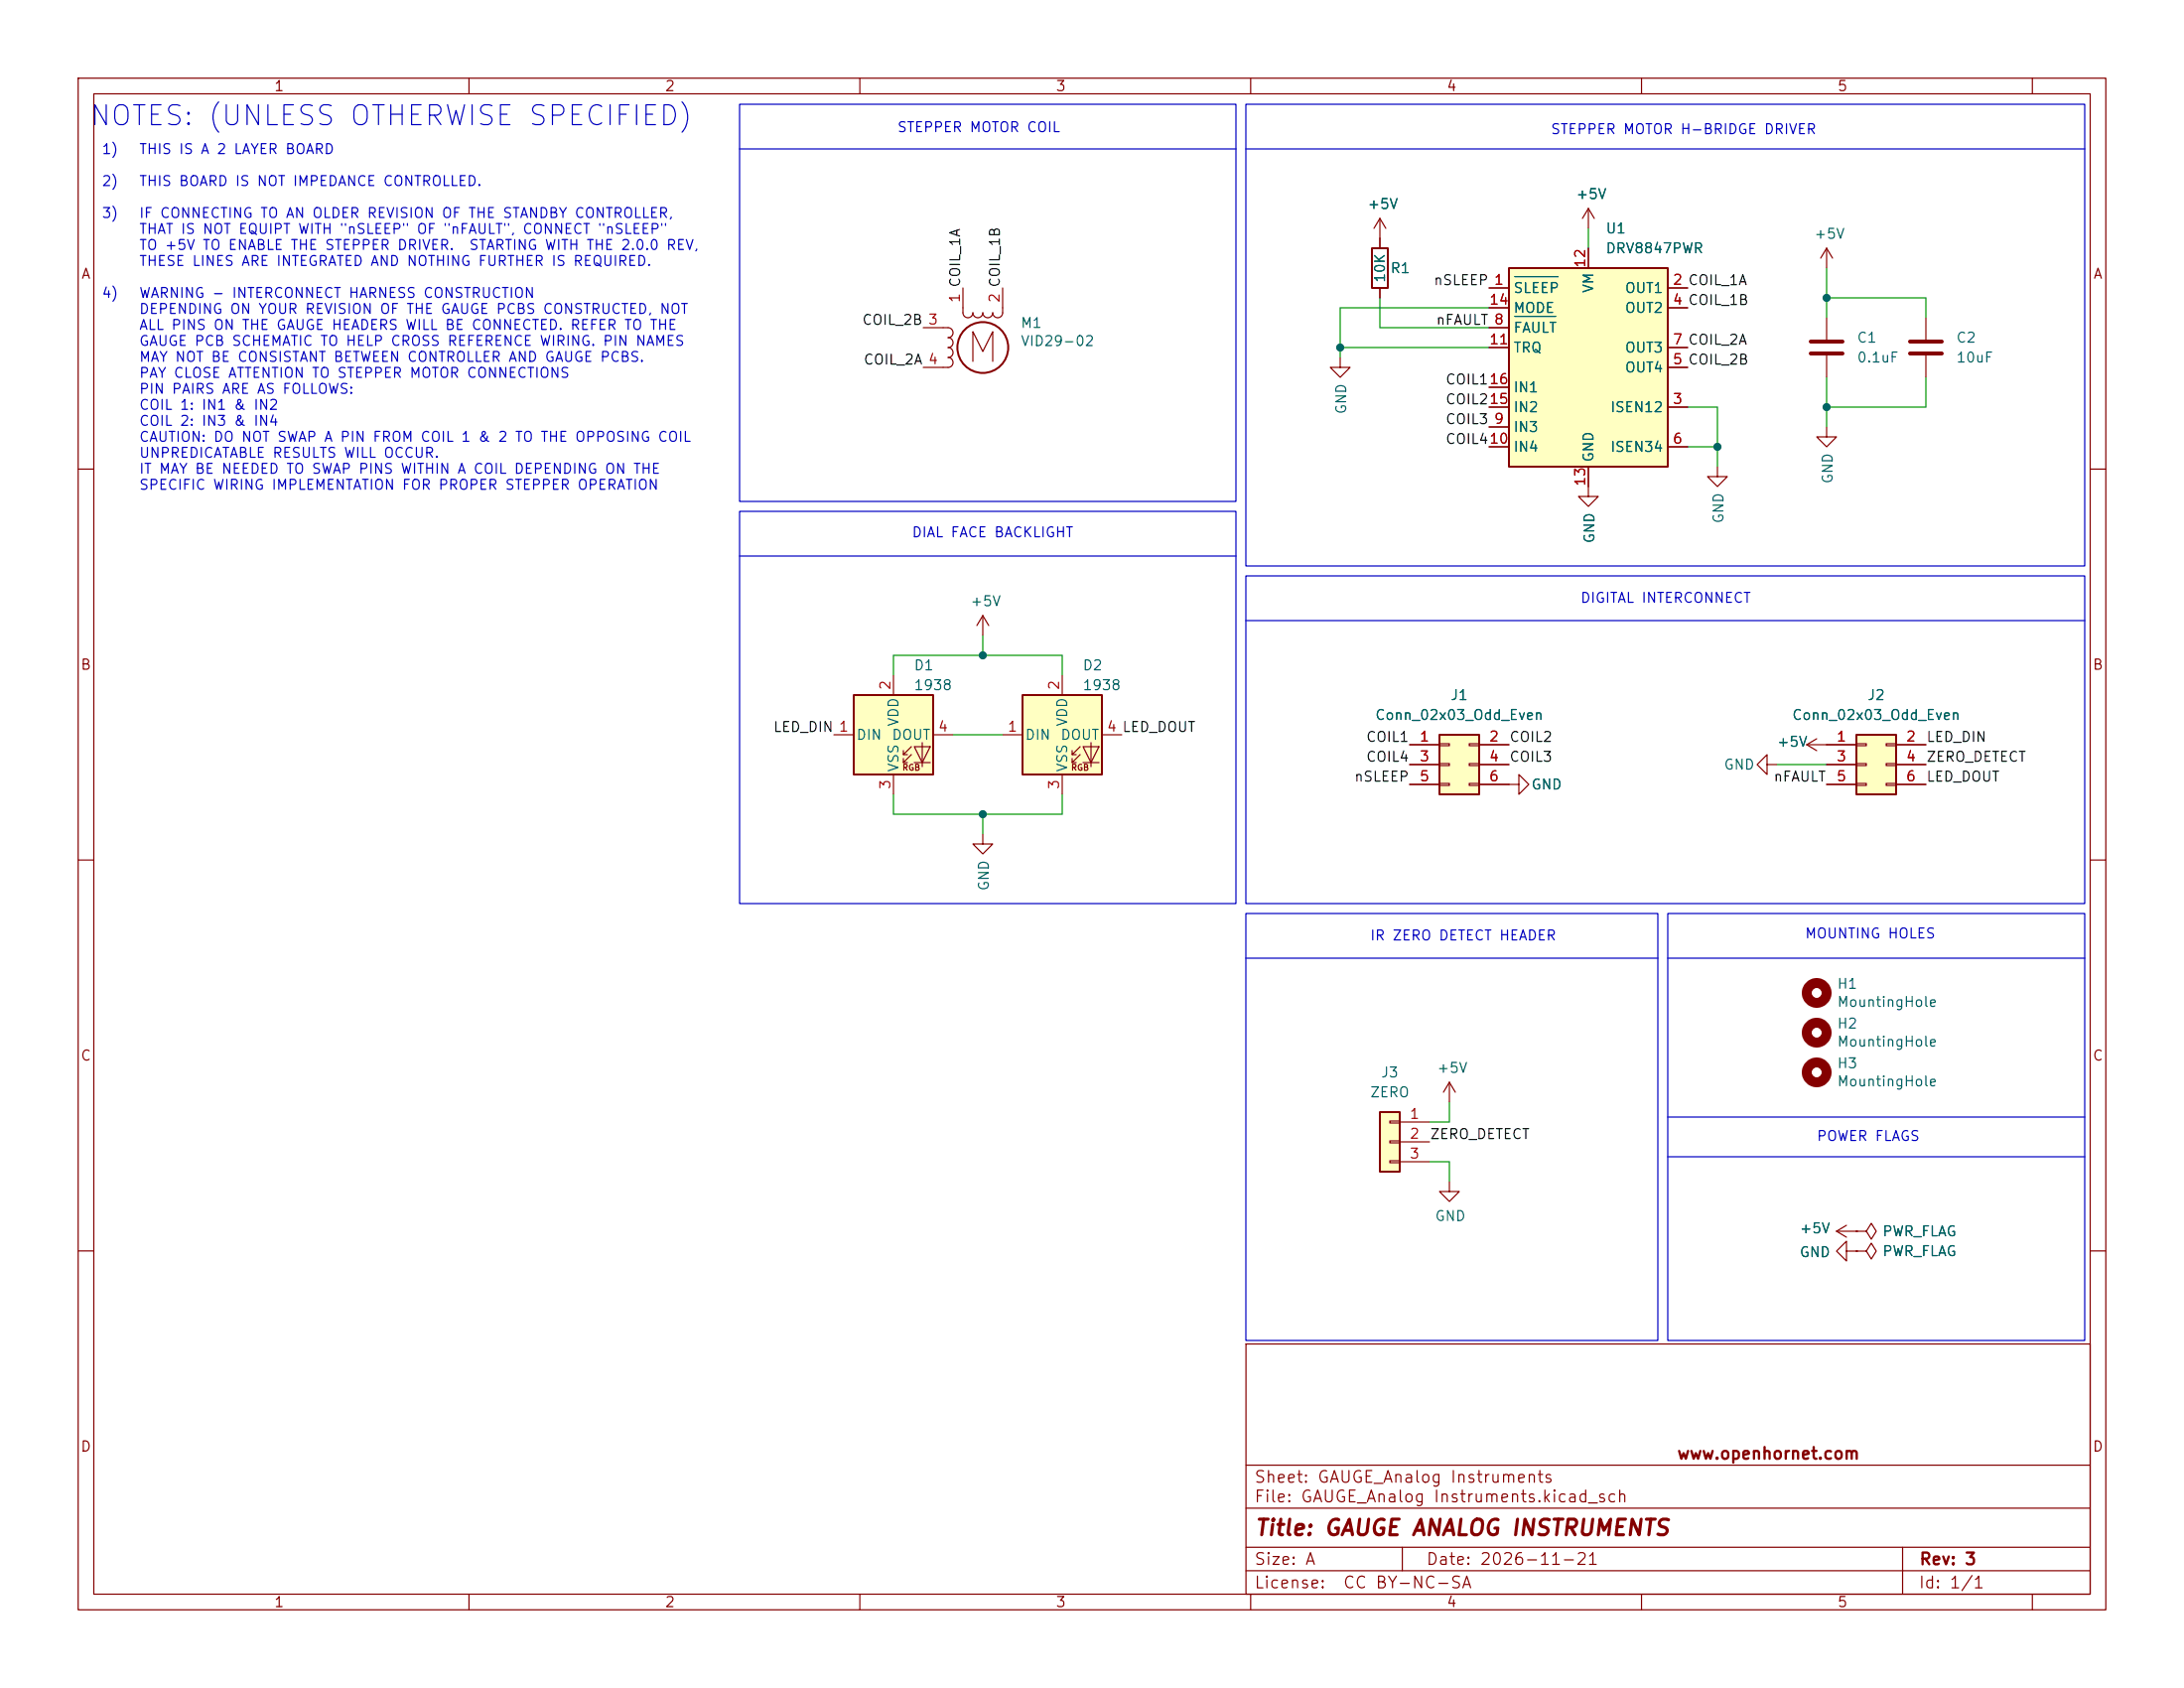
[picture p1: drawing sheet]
<svg xmlns="http://www.w3.org/2000/svg" width="279mm" height="216mm" viewBox="0 0 279 216" stroke-linecap="round" stroke-linejoin="round" font-family="sans-serif">
<g fill="none" stroke="#840000" stroke-width=".15">
<path d="M10 10h259.4v195.9h-259.4zM12 12h255.4v191.9h-255.4zM60 10v2M110 10v2M160 10v2M210 10v2M260 10v2M233.7 31.8l-.8 1.2M233.7 31.8l.7 1.2M233.7 31.8v2.5M219.7 59.7v1.3h1.3l-1.3 1.2-1.3-1.2h1.3M10 60h2"/>
<path d="M267.4 60h2M226.1 97.8v-1.3l-1.3 1.3 1.3 1.3v-1.3h1.2M10 110h2M267.4 110h2M237.5 157.5h1.3l.6-1 .6 1-.6 1-.6-1M237.5 157.5h.1M10 160h2M159.4 171.9h108v32h-108zM267.4 160h2M159.4 197.9h108M159.4 192.9h108M159.4 187.4h108"/>
<path d="M179.4 197.9v3M243.4 197.9v6M60 203.9v2M110 203.9v2M159.4 200.9h108M160 203.9v2M210 203.9v2M260 203.9v2"/>
</g>
<path d="M237.5 94h5.1v7.6h-5.1z" fill="#ffffc2"/>
<path d="M237.5 94h5.1v7.6h-5.1z" fill="none" stroke="#840000" stroke-width=".25"/>
<path d="M233.7 95.3h3.8M233.7 97.8h3.8M237.5 95.1h1.3v.3h-1.3zM237.5 97.7h1.3v.2h-1.3zM241.3 95.1h1.3v.3h-1.3zM241.3 97.7h1.3v.2h-1.3zM242.6 95.3h3.8M242.6 97.8h3.8M233.7 100.3h3.8M237.5 100.2h1.3v.3h-1.3zM241.3 100.2h1.3v.3h-1.3zM242.6 100.3h3.8" fill="none" stroke="#840000" stroke-width=".15"/>
<path d="M184.1 94h5.1v7.6h-5.1z" fill="#ffffc2"/>
<g fill="none" stroke="#840000" stroke-width=".25">
<path d="M184.1 94h5.1v7.6h-5.1z"/>
<circle cx="125.7" cy="44.4" r="3.3"/>
</g>
<g fill="none" stroke="#840000" stroke-width=".15">
<path d="M123.2 36.8v3.2a.64 .64 0 0 0 .6 .6 .64 .64 0 0 0 .7-.6 .64 .64 0 0 0 .6 .6 .64 .64 0 0 0 .6-.6 .64 .64 0 0 0 .7 .6 .64 .64 0 0 0 .6-.6 .64 .64 0 0 0 .6 .6 .64 .64 0 0 0 .7-.6v-3.2M118.1 41.9h3.2a.64 .64 0 0 1 .6 .6 .64 .64 0 0 1-.6 .7 .63 .63 0 0 1 .6 .6 .63 .63 0 0 1-.6 .7 .63 .63 0 0 1 .6 .6 .63 .63 0 0 1-.6 .6 .63 .63 0 0 1 .6 .7 .63 .63 0 0 1-.6 .6h-3.2M124.5 46.2v-3.8l1.2 2.6 1.3-2.6v3.8M233.7 54.6v1.3h1.2l-1.2 1.3-1.3-1.3h1.3M180.3 95.3h3.8M180.3 97.8h3.8M184.1 95.1h1.3v.3h-1.3zM184.1 97.7h1.3v.2h-1.3zM188 95.1h1.2v.3h-1.2zM188 97.7h1.2v.2h-1.2zM189.2 95.3h3.8M189.2 97.8h3.8"/>
<path d="M231.1 95.3h2.6M231.1 95.3l1.3 .7M232.4 94.5l-1.3 .8M180.3 100.3h3.8M184.1 100.2h1.3v.3h-1.3zM188 100.2h1.2v.3h-1.2zM189.2 100.3h3.8"/>
</g>
<path d="M130.8 88.9h10.2v10.2h-10.2z" fill="#ffffc2"/>
<g fill="none" stroke="#840000" stroke-width=".15">
<path d="M176.5 27.9l-.7 1.3M176.5 27.9l.8 1.3M176.5 27.9v2.6M203.2 26.7l-.8 1.2M203.2 26.7l.8 1.2M203.2 26.7v2.5M128.3 94h2.5M135.9 86.4v2.5M135.9 99.1v2.5M137.2 96.5h.5M137.2 97.5h.5M138.2 95.5l-1 1v-.5"/>
<path d="M138.2 96.5l-1 1v-.5M138.6 95.5h2l-1 2zM138.6 97.5h2M139.6 95v3M141 94h2.5"/>
</g>
<path d="M130.8 88.9h10.2v10.2h-10.2z" fill="none" stroke="#840000" stroke-width=".25"/>
<path d="M109.2 88.9h10.2v10.2h-10.2z" fill="#ffffc2"/>
<g fill="none" stroke="#840000" stroke-width=".15">
<path d="M171.4 45.7v1.3h1.3l-1.3 1.3-1.2-1.3h1.2M233.7 40.6v2.8M233.7 45.5v2.8M246.4 40.6v2.8M246.4 45.5v2.8M203.2 62.2v1.3h1.3l-1.3 1.3-1.3-1.3h1.3M106.7 94h2.5M114.3 86.4v2.5M114.3 99.1v2.5M115.6 96.5h.5M115.6 97.5h.5M116.6 95.5l-1 1v-.5"/>
<path d="M116.6 96.5l-1 1v-.5M117 95.5h2l-1 2zM117 97.5h2M118 95v3M119.4 94h2.5M193 100.3h1.3v-1.2l1.3 1.2-1.3 1.3v-1.3"/>
</g>
<path d="M109.2 88.9h10.2v10.2h-10.2z" fill="none" stroke="#840000" stroke-width=".25"/>
<g fill="none" stroke="#840000" stroke-width="1.3">
<circle cx="232.4" cy="127" r="1.27"/>
<circle cx="232.4" cy="132.1" r="1.27"/>
<circle cx="232.4" cy="137.2" r="1.27"/>
</g>
<path d="M231.6 43.7h4.1M231.6 45.2h4.1M244.3 43.7h4.1M244.3 45.2h4.1" fill="none" stroke="#840000" stroke-width=".51"/>
<path d="M193 34.3h20.4v25.4h-20.4z" fill="#ffffc2"/>
<path d="M175.5 31.8h2v5h-2zM193 34.3h20.4v25.4h-20.4z" fill="none" stroke="#840000" stroke-width=".25"/>
<g fill="none" stroke="#840000" stroke-width=".15">
<path d="M176.5 30.5v1.3M176.5 36.8v1.3M190.5 36.8h2.5M190.5 39.4h2.5M203.2 31.8v2.5M213.4 36.8h2.5M213.4 39.4h2.5M190.5 52.1h2.5M190.5 57.2h2.5M190.5 44.5h2.5M190.5 41.9h2.5M190.5 54.6h2.5"/>
<path d="M190.5 49.5h2.5M203.2 59.7v2.5M213.4 52.1h2.5M213.4 47h2.5M213.4 57.2h2.5M213.4 44.5h2.5"/>
</g>
<path d="M193.8 35.4h5.5M193.8 40.5h5.2" fill="none" stroke="#006464" stroke-width=".15"/>
<path d="M176.5 142.2h2.6v7.7h-2.6z" fill="#ffffc2"/>
<path d="M176.5 142.2h2.6v7.7h-2.6z" fill="none" stroke="#840000" stroke-width=".25"/>
<g fill="none" stroke="#840000" stroke-width=".15">
<path d="M176.5 30.5v1.3M176.5 36.8v1.3M190.5 36.8h2.5M190.5 39.4h2.5M203.2 31.8v2.5M213.4 36.8h2.5M213.4 39.4h2.5M190.5 52.1h2.5M190.5 57.2h2.5M190.5 44.5h2.5M190.5 41.9h2.5M190.5 54.6h2.5"/>
<path d="M190.5 49.5h2.5M203.2 59.7v2.5M213.4 52.1h2.5M213.4 47h2.5M213.4 57.2h2.5M213.4 44.5h2.5M125.7 78.7l-.7 1.3M125.7 78.7l.8 1.3M125.7 78.7v2.6M180.3 95.3h3.8M180.3 97.8h3.8M189.2 95.3h3.8"/>
<path d="M189.2 97.8h3.8M233.7 95.3h3.8M233.7 97.8h3.8M242.6 95.3h3.8M242.6 97.8h3.8M125.7 106.7v1.3h1.3l-1.3 1.2-1.2-1.2h1.2M180.3 100.3h3.8M189.2 100.3h3.8M233.7 100.3h3.8M242.6 100.3h3.8M185.4 138.4l-.7 1.3M185.4 138.4l.8 1.3"/>
<path d="M185.4 138.4v2.6M177.8 143.4h1.3v.2h-1.3zM177.8 145.9h1.3v.3h-1.3zM177.8 148.5h1.3v.2h-1.3zM179.1 143.5h3.8M179.1 146.1h3.8M179.1 148.6h3.8M185.4 151.1v1.3h1.3l-1.3 1.3-1.3-1.3h1.3M234.9 157.5l1.3 .7M234.9 157.5h2.6M236.2 156.7l-1.3 .8M237.5 157.5h.1"/>
<path d="M236.2 160v-1.2l-1.3 1.2 1.3 1.3v-1.3h1.3M237.5 160h1.3l.6-1 .6 1-.6 1-.6-1M237.5 160h.1"/>
</g>
<g fill="none" stroke="#0000c2" stroke-width=".15">
<path d="M94.6 13.3h63.5v50.8h-63.5zM94.6 19.1h63.5M159.4 13.3h107.3v59.1h-107.3zM159.4 19.1h107.3M94.6 65.4h63.5v50.2h-63.5zM94.6 71.1h63.5M159.4 73.7h107.3v41.9h-107.3zM159.4 79.4h107.3M159.4 116.8h52.7v54.7h-52.7zM213.4 116.8h53.3v54.7h-53.3zM159.4 122.6h52.7M213.4 122.6h53.3"/>
<path d="M213.4 142.9h53.3M213.4 148h53.3"/>
</g>
<g fill="none" stroke="#009600" stroke-width=".15">
<path d="M176.5 38.1v3.8h14M190.5 39.4h-19.1v6.3M203.2 29.2v2.6M233.7 34.3v6.3M233.7 38.1h12.7v2.5M171.4 44.5h19.1M215.9 57.2h3.8M215.9 52.1h3.8v7.6M233.7 48.3v6.3M246.4 48.3v3.8h-12.7M114.3 86.4v-2.6h21.6v2.6M121.9 94h6.4"/>
<path d="M125.7 81.3v2.5M227.3 97.8h6.4M114.3 101.6v2.5h21.6v-2.5M125.7 104.1v2.6M182.9 148.6h2.5v2.5M185.4 141v2.5h-2.5"/>
</g>
<path d="M193.8 35.4h5.5M193.8 40.5h5.2" fill="none" stroke="#006464" stroke-width=".15"/>
<g fill="#009600" stroke="#009600" stroke-width=".13">
<circle cx="219.7" cy="57.2" r=".46"/>
<circle cx="233.7" cy="52.1" r=".46"/>
<circle cx="233.7" cy="38.1" r=".46"/>
<circle cx="171.4" cy="44.5" r=".46"/>
<circle cx="125.7" cy="83.8" r=".46"/>
<circle cx="125.7" cy="104.1" r=".46"/>
</g>
<text font-size="2.5" fill="#0000c2" x="11.3" y="16.7">NOTES: (UNLESS OTHERWISE SPECIFIED)</text>
<text font-size="2" fill="#840000" x="160.4" y="196.9">Title: GAUGE ANALOG INSTRUMENTS</text>
<g font-size="1.5" fill="#840000">
<text x="160.4" y="190">Sheet: GAUGE_Analog Instruments</text>
<text x="214.4" y="187">www.openhornet.com</text>
<text x="160.4" y="192.5">File: GAUGE_Analog Instruments.kicad_sch</text>
<text x="160.4" y="203.5">License:</text>
<text x="160.4" y="200.5">Size: A</text>
<text x="171.7" y="203.5">CC BY-NC-SA</text>
<text x="182.4" y="200.5">Date: 2026-11-21</text>
<text x="245.4" y="203.5">Id: 1/1</text>
<text x="245.4" y="200.5">Rev: 3</text>
</g>
<g font-size="1.3" fill="#840000">
<text x="35" y="12">1</text>
<text x="85" y="12">2</text>
<text x="135" y="12">3</text>
<text x="185" y="12">4</text>
<text x="235" y="12">5</text>
<text x="10.3" y="36">A</text>
<text x="267.7" y="36">A</text>
<text x="10.2" y="86">B</text>
<text x="267.6" y="86">B</text>
<text x="10.2" y="136">C</text>
<text x="267.6" y="136">C</text>
<text x="10.2" y="186">D</text>
<text x="267.6" y="186">D</text>
<text x="35" y="205.9">1</text>
<text x="85" y="205.9">2</text>
<text x="135" y="205.9">3</text>
<text x="185" y="205.9">4</text>
<text x="235" y="205.9">5</text>
</g>
<g font-size="1.3" fill="#0000c2">
<text x="114.7" y="17.2">STEPPER MOTOR COIL</text>
<text x="198.3" y="17.5">STEPPER MOTOR H-BRIDGE DRIVER</text>
<text x="12.9" y="20">1)</text>
<text x="17.7" y="20">THIS IS A 2 LAYER BOARD</text>
<text x="12.9" y="24.1">2)</text>
<text x="12.9" y="28.2">3)</text>
<text x="17.7" y="24.1">THIS BOARD IS NOT IMPEDANCE CONTROLLED.</text>
<text x="17.7" y="28.2">IF CONNECTING TO AN OLDER REVISION OF THE STANDBY CONTROLLER,</text>
<text x="17.7" y="30.2">THAT IS NOT EQUIPT WITH &quot;nSLEEP&quot; OF &quot;nFAULT&quot;, CONNECT &quot;nSLEEP&quot;</text>
<text x="17.7" y="32.3">TO +5V TO ENABLE THE STEPPER DRIVER.</text>
<text x="17.7" y="34.3">THESE LINES ARE INTEGRATED AND NOTHING FURTHER IS REQUIRED.</text>
<text x="59.9" y="32.3">STARTING WITH THE 2.0.0 REV,</text>
<text x="12.9" y="38.4">4)</text>
<text x="17.7" y="38.4">WARNING - INTERCONNECT HARNESS CONSTRUCTION</text>
<text x="17.7" y="40.5">DEPENDING ON YOUR REVISION OF THE GAUGE PCBS CONSTRUCTED, NOT</text>
<text x="17.7" y="42.5">ALL PINS ON THE GAUGE HEADERS WILL BE CONNECTED. REFER TO THE</text>
<text x="17.7" y="44.6">GAUGE PCB SCHEMATIC TO HELP CROSS REFERENCE WIRING. PIN NAMES</text>
<text x="17.7" y="46.6">MAY NOT BE CONSISTANT BETWEEN CONTROLLER AND GAUGE PCBS.</text>
<text x="17.7" y="48.7">PAY CLOSE ATTENTION TO STEPPER MOTOR CONNECTIONS</text>
<text x="17.7" y="50.7">PIN PAIRS ARE AS FOLLOWS:</text>
<text x="17.7" y="52.7">COIL 1: IN1 &amp; IN2</text>
<text x="17.7" y="54.8">COIL 2: IN3 &amp; IN4</text>
<text x="17.7" y="56.8">CAUTION: DO NOT SWAP A PIN FROM COIL 1 &amp; 2 TO THE OPPOSING COIL</text>
<text x="17.7" y="58.9">UNPREDICATABLE RESULTS WILL OCCUR.</text>
<text x="17.7" y="60.9">IT MAY BE NEEDED TO SWAP PINS WITHIN A COIL DEPENDING ON THE</text>
<text x="17.7" y="63">SPECIFIC WIRING IMPLEMENTATION FOR PROPER STEPPER OPERATION</text>
<text x="116.6" y="69">DIAL FACE BACKLIGHT</text>
<text x="202.1" y="77.4">DIGITAL INTERCONNECT</text>
<text x="175.2" y="120.6">IR ZERO DETECT HEADER</text>
<text x="230.8" y="120.3">MOUNTING HOLES</text>
<text x="232.3" y="146.3">POWER FLAGS</text>
</g>
<g font-size="1.3" fill="#006464">
<text x="174.8" y="27">+5V</text>
<text x="201.5" y="25.8">+5V</text>
<text x="177.8" y="35.3">R1</text>
<text x="205.3" y="30.2">U1</text>
<text x="205.3" y="32.7">DRV8847PWR</text>
<text x="232" y="30.9">+5V</text>
<text x="177.5" y="36.3" transform="rotate(-90 177.5 36.3)">10K</text>
<text x="193.5" y="37.8">SLEEP</text>
<text x="193.5" y="40.3">MODE</text>
<text x="204.2" y="37.6" transform="rotate(-90 204.2 37.6)">VM</text>
<text x="207.8" y="37.8">OUT1</text>
<text x="207.8" y="40.3">OUT2</text>
<text x="130.5" y="42.3">M1</text>
<text x="130.5" y="44.6">VID29-02</text>
<text x="193.5" y="42.9">FAULT</text>
<text x="193.5" y="45.4">TRQ</text>
<text x="207.8" y="48">OUT4</text>
<text x="207.8" y="45.4">OUT3</text>
<text x="237.5" y="44.1">C1</text>
<text x="237.5" y="46.7">0.1uF</text>
<text x="250.2" y="44.1">C2</text>
<text x="250.2" y="46.7">10uF</text>
<text x="172.5" y="53.1" transform="rotate(-90 172.5 53.1)">GND</text>
<text x="193.5" y="53">IN2</text>
<text x="193.5" y="50.5">IN1</text>
<text x="205.9" y="53">ISEN12</text>
<text x="193.5" y="55.6">IN3</text>
<text x="193.5" y="58.1">IN4</text>
<text x="204.2" y="59.2" transform="rotate(-90 204.2 59.2)">GND</text>
<text x="205.9" y="58.1">ISEN34</text>
<text x="234.8" y="62" transform="rotate(-90 234.8 62)">GND</text>
<text x="204.3" y="69.6" transform="rotate(-90 204.3 69.6)">GND</text>
<text x="220.8" y="67" transform="rotate(-90 220.8 67)">GND</text>
<text x="124" y="77.8">+5V</text>
<text x="116.8" y="86.1">D1</text>
<text x="116.8" y="88.6">1938</text>
<text x="138.4" y="86.1">D2</text>
<text x="138.4" y="88.6">1938</text>
<text x="185.5" y="89.9">J1</text>
<text x="238.8" y="89.9">J2</text>
<text x="109.4" y="94.9">DIN</text>
<text x="114" y="94.9">DOUT</text>
<text x="115.3" y="93" transform="rotate(-90 115.3 93)">VDD</text>
<text x="131" y="94.9">DIN</text>
<text x="135.6" y="94.9">DOUT</text>
<text x="136.9" y="93" transform="rotate(-90 136.9 93)">VDD</text>
<text x="175.8" y="92.4">Conn_02x03_Odd_Even</text>
<text x="227.2" y="95.8">+5V</text>
<text x="229.2" y="92.4">Conn_02x03_Odd_Even</text>
<text x="115.3" y="98.8" transform="rotate(-90 115.3 98.8)">VSS</text>
<text x="136.9" y="98.8" transform="rotate(-90 136.9 98.8)">VSS</text>
<text x="195.8" y="101.3">GND</text>
<text x="220.4" y="98.8">GND</text>
<text x="126.8" y="114" transform="rotate(-90 126.8 114)">GND</text>
<text x="234.9" y="126.8">H1</text>
<text x="234.9" y="129.1">MountingHole</text>
<text x="234.9" y="131.9">H2</text>
<text x="183.7" y="137.5">+5V</text>
<text x="234.9" y="134.2">MountingHole</text>
<text x="234.9" y="137">H3</text>
<text x="175.2" y="140.7">ZERO</text>
<text x="176.6" y="138.1">J3</text>
<text x="234.9" y="139.3">MountingHole</text>
<text x="183.5" y="156.5">GND</text>
<text x="230.1" y="161.1">GND</text>
<text x="230.1" y="158.1">+5V</text>
<text x="240.7" y="158.4">PWR_FLAG</text>
<text x="240.7" y="161">PWR_FLAG</text>
</g>
<g font-size="1.3" fill="#a90000">
<text x="203.1" y="34.4" transform="rotate(-90 203.1 34.4)">12</text>
<text x="123.1" y="38.8" transform="rotate(-90 123.1 38.8)">1 COIL_1A</text>
<text x="128.2" y="38.8" transform="rotate(-90 128.2 38.8)">2 COIL_1B</text>
<text x="190.4" y="39.3">14</text>
<text x="191" y="36.7">1</text>
<text x="191" y="41.8">8</text>
<text x="213.9" y="36.7">2 COIL_1A</text>
<text x="213.9" y="39.3">4 COIL_1B</text>
<text x="213.9" y="36.7">2</text>
<text x="213.9" y="39.3">4</text>
<text x="190.4" y="44.4">11</text>
<text x="213.9" y="46.9">5 COIL_2B</text>
<text x="213.9" y="44.4">7 COIL_2A</text>
<text x="213.9" y="46.9">5</text>
<text x="213.9" y="44.4">7</text>
<text x="190.4" y="52">15</text>
<text x="190.4" y="49.4">16</text>
<text x="213.9" y="52">3</text>
<text x="190.4" y="57.1">10</text>
<text x="191" y="54.5">9</text>
<text x="213.9" y="57.1">6</text>
<text x="203.1" y="62.3" transform="rotate(-90 203.1 62.3)">13</text>
<text x="114.2" y="88.4" transform="rotate(-90 114.2 88.4)">2</text>
<text x="135.8" y="88.4" transform="rotate(-90 135.8 88.4)">2</text>
<text x="119.9" y="93.9">4</text>
<text x="128.8" y="93.9">1</text>
<text x="141.5" y="93.9">4 LED_DOUT</text>
<text x="181.5" y="95.2">1</text>
<text x="190.4" y="95.2">2</text>
<text x="234.9" y="95.2">1</text>
<text x="243.7" y="95.2">2</text>
<text x="114.2" y="101.1" transform="rotate(-90 114.2 101.1)">3</text>
<text x="135.8" y="101.1" transform="rotate(-90 135.8 101.1)">3</text>
<text x="181.5" y="97.7">3</text>
<text x="181.5" y="100.2">5</text>
<text x="190.4" y="97.7">4</text>
<text x="190.4" y="100.2">6</text>
<text x="234.9" y="97.7">3</text>
<text x="234.9" y="100.2">5</text>
<text x="243.7" y="97.7">4</text>
<text x="243.7" y="100.2">6</text>
<text x="180.2" y="143.4">1</text>
<text x="180.2" y="146">2</text>
<text x="180.2" y="148.5">3</text>
</g>
<g font-size="1.3" fill="#0f0f0f">
<text x="110.2" y="41.9">COIL_2B 3</text>
<text x="183.3" y="36.8">nSLEEP 1</text>
<text x="183.6" y="41.9">nFAULT 8</text>
<text x="110.4" y="47">COIL_2A 4</text>
<text x="184.8" y="52">COIL215</text>
<text x="184.8" y="49.5">COIL116</text>
<text x="184.8" y="57.1">COIL410</text>
<text x="184.8" y="54.6">COIL3</text>
<text x="98.8" y="93.9">LED_DIN 1</text>
<text x="174.7" y="95.2">COIL1</text>
<text x="193" y="95.2">COIL2</text>
<text x="246.4" y="95.2">LED_DIN</text>
<text x="173.2" y="100.3">nSLEEP</text>
<text x="174.7" y="97.8">COIL4</text>
<text x="193" y="97.8">COIL3</text>
<text x="226.8" y="100.3">nFAULT</text>
<text x="246.4" y="97.8">ZERO_DETECT</text>
<text x="246.4" y="100.3">LED_DOUT</text>
<text x="182.9" y="146">ZERO_DETECT</text>
</g>
<g font-size=".8" fill="#840000">
<text x="115.4" y="98.7">RGB</text>
<text x="137" y="98.7">RGB</text>
</g>
</svg>
